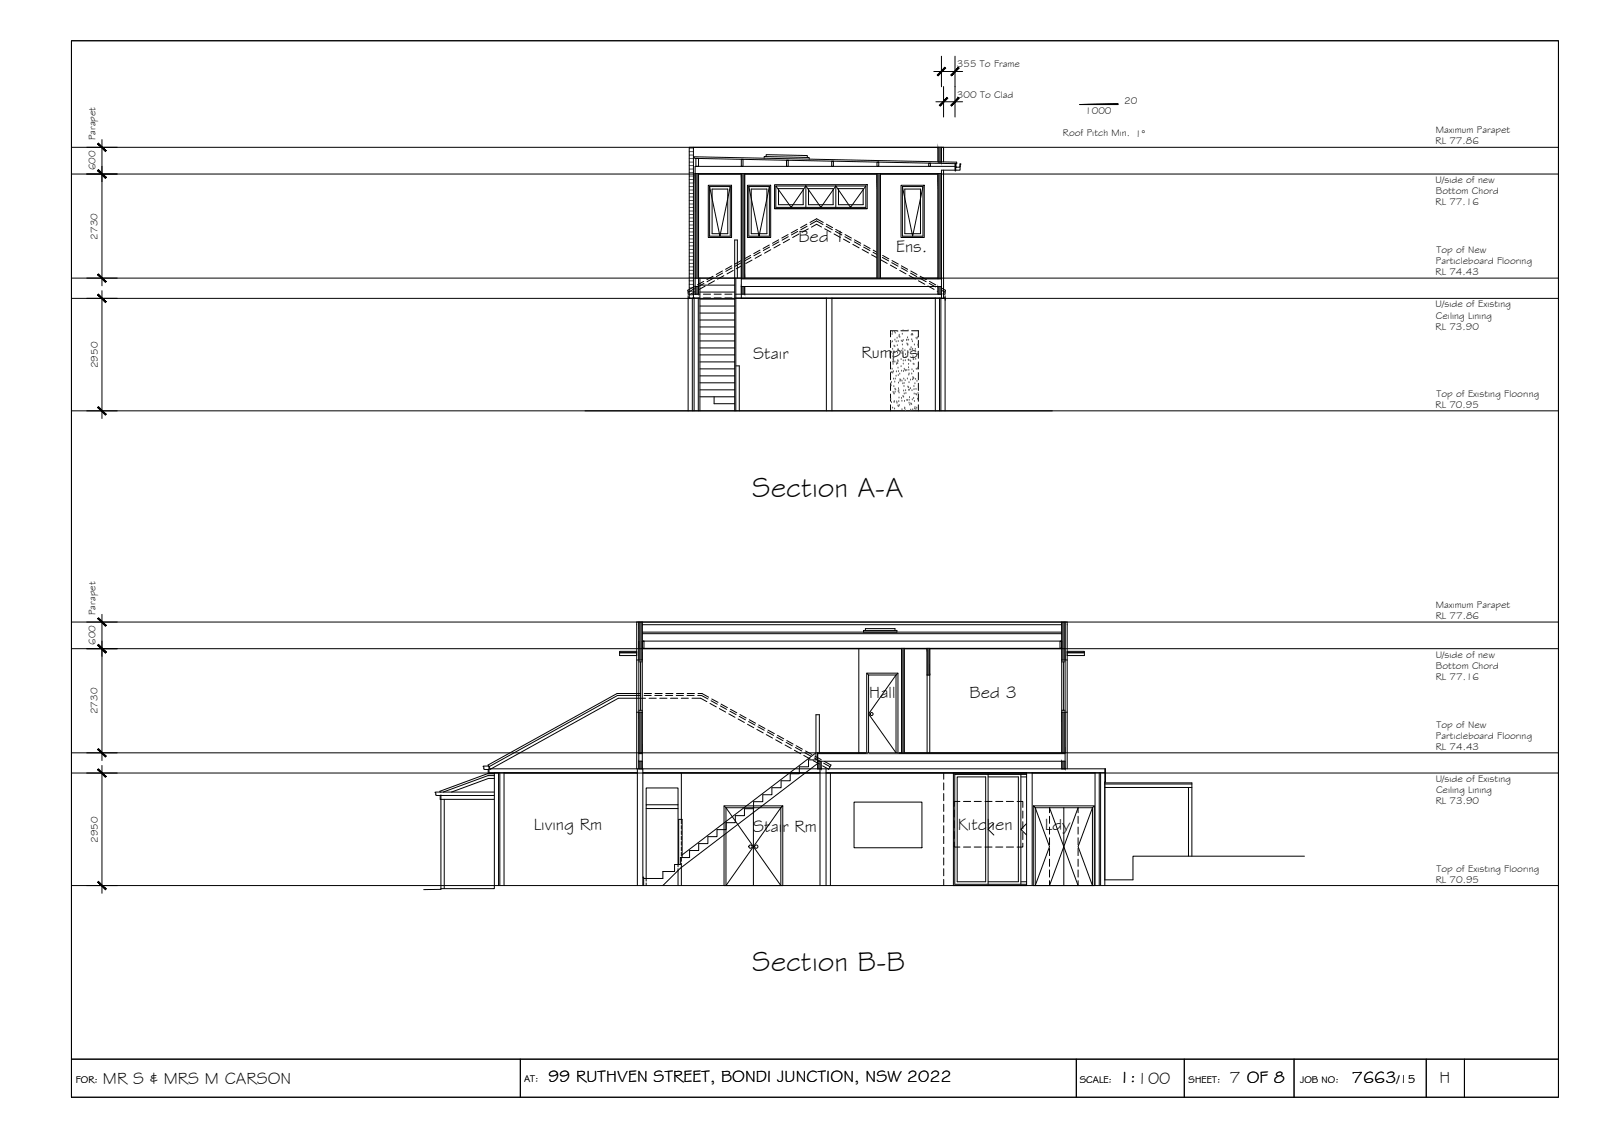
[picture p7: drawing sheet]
<svg xmlns="http://www.w3.org/2000/svg" width="420mm" height="297mm" viewBox="0 0 420 297" stroke-linecap="round" stroke-linejoin="round" font-family="sans-serif">
<!-- layer: MASK -->
<g fill="#fff" stroke="#fff" stroke-width=".26">
<path d="M271 211.3l16 .5v-.5zM271 211.3l16 .5h-16z"/>
<path d="M271 211.8l.5 20.4v-20.4zM271 211.8l.5 20.4h-.5z"/>
<path d="M286.5 211.8l.5 20.4v-20.4zM286.5 211.8l.5 20.4h-.5z"/>
<path d="M271.5 211.8l15 20.4v-20.4zM271.5 211.8l15 20.4h-15z"/>
<path d="M189.9 211.3h15.4l-15.4 .5zM189.9 211.8h15.4v-.5z"/>
<path d="M189.9 211.8h.5l-.5 20.4zM190.4 211.8l-.5 20.4h.5z"/>
<path d="M204.8 211.8h.5l-.5 20.4zM205.3 211.8l-.5 20.4h.5z"/>
<path d="M190.4 211.8h14.4l-14.4 20.4zM204.8 211.8l-14.4 20.4h14.4z"/>
<path d="M227.3 176.5h8.2l-8.2 .5zM227.3 177h8.2v-.5z"/>
<path d="M227.3 177h.5l-.5 20.4zM227.8 177l-.5 20.4h.5z"/>
<path d="M235 177h.5l-.5 20.4zM235.5 177l-.5 20.4h.5z"/>
<path d="M227.8 177h7.2l-7.2 20.4zM235 177l-7.2 20.4h7.2z"/>
</g>
<!-- layer: DOORS -->
<g fill="none" stroke="#000" stroke-width=".26">
<path d="M235 177l-7.2 10.2 7.2 10.2v-20.4h-7.2v20.4M190.4 211.8l7.2 10.2-7.2 10.2v-20.4h14.4M197.6 211.8v20.4M204.8 211.8v20.4l-7.2-10.2zM271.5 211.8l3.8 10.2-3.8 10.2zM271.5 211.8h15M275.3 213.1v-1.3l3.7 10.2-3.7 10.2v-1.3M275.3 214v1.9M275.3 216.8v1.9M275.3 219.6v1.9M279 211.8v20.4M282.8 213.1v-1.3l-3.8 10.2 3.8 10.2v-1.3"/>
<path d="M282.8 214v1.9M282.8 216.8v1.9M282.8 219.6v1.9M286.5 211.8v20.4l-3.7-10.2zM275.3 222.4v1.9M275.3 225.2v1.9M275.3 228.1v1.8M282.8 222.4v1.9M282.8 225.2v1.9M282.8 228.1v1.8"/>
<circle cx="228.6" cy="187.2" r=".39"/>
<circle cx="196.8" cy="222" r=".43"/>
<circle cx="198.3" cy="222" r=".43"/>
</g>
<!-- layer: NEWWORK -->
<g fill="none" stroke="#000" stroke-width=".26">
<path d="M181.9 38.6v39.6h-1.1v-39.6h66.7v.7M246 38.6v3.8M246.9 38.6v3.9M181.9 41.1l69 1.4v.4l-68.6-1.4zM182.3 45.5h64.6M182.5 41.5h.7v2.1h-.7zM183.2 45.6h11.2M185.8 48.6h6.1v13.7h-6.1zM194.4 41.8h.5v1.8h-.5zM194.4 45.5v32.7M195.3 45.6h34.7M195.3 45.5v27.4"/>
<path d="M196 48.6h6.1v13.7h-6.1zM203.1 48.4h24.3v6.3h-24.3zM203.1 54.7h24.3M206.3 42h.4v1.6h-.4zM218.1 42.2l.5 .1v1.3h-.5zM230 42.5h.5v1.1h-.5zM230 45.5v27.4M230.9 45.6h15.1M230.9 45.5v27.4M236.3 48.6h6.1v13.7h-6.1zM243.6 42.8h.4v.8h-.4zM246 45.5v27.6"/>
<path d="M250.5 44.6h-3.6v33.6M250.5 43.6h-68.2v33.5h.9v-31.6M250.7 42.9v1.9h-.2v-1.9h.2v.9l1-.1 .1-.5 .2-.2h-.3M251.8 43.2v1.4h-1.1M182.3 72.9h.9M182.3 75.1h.9M194.4 72.9h52.5M194.4 73.1h52.5M194.4 75.1h52.5M195.3 75.1v2M246 75.1v2h.9M162.5 170.8h4.5v1.1h-4.5z"/>
<path d="M162.5 171.1h4.5M167 163.8v-.7h112.9v.7M167.5 163.1v9.9M168.5 168.1h.4v1.9h-.4zM168.5 163.1v9.9h-1.5M168.5 163.8h110M168.5 170.1h68M168.5 170h110M168.5 168.1h110M168.5 166.1h110M225.2 170.1v27.3M227.3 176.5l.5 .5"/>
<path d="M235.5 176.5l-.5 .5M236.5 170v27.4M237.2 170v27.4M237.2 170.1h5.9M243.1 170v27.4M243.1 177h.7M243.8 170v27.4M243.8 170.1h34.7M278 168.1h.5v1.9h-.5zM278.5 163.1v9.9h1.4M279.3 163.1v9.9M279.9 170.8h4.5v1.1h-4.5z"/>
<path d="M279.9 171.1h4.5M167 186.7h1.5v14.9h-1v-14.9M167.5 197.4h1M167.5 197.6h1M167.5 199.6h1M214.4 197.6h64.9M214.4 199.6h64.9M235 197.4h-7.7v-20.9h8.2v20.9M279.3 186.7v14.9h-.8v-2M279.3 197.4h-64.9v4.2h1v-2M279.9 186.7h-1.4v10.7M129.7 202.8h-1.8l-12.5 4.6 .1 .3"/>
<path d="M189.9 211.3l.5 .5M205.3 211.3v20.9h-15.4v-20.9h15.4l-.5 .5M269.2 202.7h-19.2v29.5h19.2M271 211.3v20.9h16v-20.9h-16l.5 .5M287 211.3l-.5 .5"/>
</g>
<!-- layer: HATCH -->
<g fill="#545454" stroke="#545454" stroke-width=".26">
<path d="M246 38.6h.9v3.8z"/>
<path d="M278.5 186.7l.8 10.7v-10.7zM278.5 186.7l.8 10.7h-.8z"/>
<path d="M278.5 199.6l.8 2v-2zM278.5 199.6l.8 2h-.8z"/>
<path d="M278.5 163.1l.8 9.9v-9.9zM278.5 163.1l.8 9.9h-.8z"/>
<path d="M167.5 186.7l1 10.7v-10.7zM167.5 186.7l1 10.7h-1z"/>
<path d="M167.5 199.6l1 2v-2zM167.5 199.6l1 2h-1z"/>
<path d="M167.5 163.1l1 9.9v-9.9zM167.5 163.1l1 9.9h-1z"/>
<path d="M214.4 199.6l1 2v-2zM214.4 199.6l1 2h-1z"/>
<path d="M194.4 75.1l.9 2v-2zM194.4 75.1l.9 2h-.9z"/>
<path d="M246 38.6v3.8h.9zM246 42.4l.9 .1z"/>
<path d="M246 45.5l.9 27.4v-27.4zM246 45.5l.9 27.4h-.9z"/>
<path d="M246 75.1l.9 2v-2zM246 75.1l.9 2h-.9z"/>
<path d="M182.3 45.5l.9 27.4v-27.4zM182.3 45.5l.9 27.4h-.9z"/>
<path d="M182.3 75.1l.9 2v-2zM182.3 75.1l.9 2h-.9z"/>
<path d="M230 45.5l.9 27.4v-27.4zM230 45.5l.9 27.4h-.9z"/>
<path d="M194.4 45.5l.9 27.4v-27.4zM194.4 45.5l.9 27.4h-.9z"/>
<path d="M236.5 170l.7 27.4v-27.4zM236.5 170l.7 27.4h-.7z"/>
<path d="M243.1 170l.7 7v-7zM243.1 170l.7 7h-.7z"/>
</g>
<!-- layer: CEILING-FLOOR LINES -->
<path d="M18.7 38.6h390M18.7 45.6h390M18.7 72.9h390M18.7 78.2h390M18.7 107.7h390M18.7 170.1h390M18.7 163.1h390M18.7 197.4h390M18.7 202.7h390M18.7 232.2h390" fill="none" stroke="#000" stroke-width=".26"/>
<!-- layer: BORDER -->
<path d="M18.7 10.7h390v277h-390zM18.7 277.7h390M136.5 277.7v10M282.3 277.7v10M310.6 277.7v10M339.4 277.7v10M374.1 277.7v10M384.1 277.7v10" fill="none" stroke="#000" stroke-width=".26"/>
<!-- layer: DIMENSION -->
<g fill="none" stroke="#000" stroke-width=".26">
<path d="M244.9 18.7h7.6M246.9 14.7v8M250.5 14.7v16M22.7 38.6h8M26.7 36.6v38.3M245.5 26.7h7M247.5 22.7v8M22.7 45.6h8M22.7 78.2h8M22.7 72.9h8M26.7 76.2v33.5M22.7 107.7h8"/>
<path d="M22.7 170.1h8M22.7 163.1h8M26.7 161.1v38.3M22.7 197.4h8M22.7 202.7h8M26.7 200.7v33.5M22.7 232.2h8"/>
</g>
<!-- layer: 0 -->
<g fill="#000" stroke="#000" stroke-width=".26">
<path d="M247.8 17.6l-1.8 2.3 2-2zM247.8 17.6l-1.8 2.3-.2-.2z"/>
<path d="M249.4 19.7l.2 .2 1.8-2.3zM251.4 17.6l.2 .3-2 2z"/>
<path d="M25.6 37.7l2 2 .2-.2zM25.6 37.7l.2-.2 2 2z"/>
<path d="M248.4 25.6l-1.8 2.2 2-2zM248.4 25.6l-1.8 2.2-.2-.2z"/>
<path d="M249.4 27.6l.2 .2 1.8-2.2zM251.4 25.6l.2 .2-2 2z"/>
<path d="M25.8 44.5l-.2 .2 2.2 1.8zM25.6 44.7l2.2 1.8-.2 .2z"/>
<path d="M25.6 44.7l2 2 .2-.2zM25.6 44.7l.2-.2 2 2z"/>
<path d="M25.6 72l2.2 1.8-2-2zM25.6 72l2.2 1.8-.2 .2z"/>
<path d="M25.6 77.3l2 2 .2-.2zM25.6 77.3l.2-.2 2 2z"/>
<path d="M25.8 106.6l-.2 .2 2.2 1.8zM25.6 106.8l2.2 1.8-.2 .2z"/>
<path d="M25.6 169.2l2.3 1.8-2-2zM25.6 169.2l2.3 1.8-.2 .2z"/>
<path d="M25.6 169.2l2 2 .2-.2zM25.6 169.2l.2-.2 2 2z"/>
<path d="M25.6 162.2l2.1 2 .2-.2zM25.6 162.2l.3-.2 2 2z"/>
<path d="M25.6 196.5l2.2 1.8-2-2zM25.6 196.5l2.2 1.8-.2 .2z"/>
<path d="M25.6 201.8l2 2 .2-.2zM25.6 201.8l.2-.2 2 2z"/>
<path d="M25.8 231.1l-.2 .2 2.2 1.8zM25.6 231.3l2.2 1.8-.2 .2z"/>
</g>
<!-- layer: TEXT -->
<path d="M283.2 27.4l10-.2v.2z" fill="#000" stroke="#000" stroke-width=".26"/>
<path d="M283.2 27.4l10-.2v.2z" fill="none" stroke="#000" stroke-width=".26"/>
<!-- layer: HATCH -->
<g fill="none" stroke="#545454" stroke-width=".26">
<path d="M180.8 38.8h1.1M180.8 39.7h1.1M180.8 40.7h1.1M180.8 41.6h1.1M180.8 42.5h1.1M180.8 43.4h1.1M180.8 44.3h1.1M180.8 45.2h1.1M180.8 46.2h1.1M180.8 47.1h1.1M180.8 48h1.1M180.8 48.9h1.1"/>
<path d="M180.8 49.8h1.1M180.8 50.7h1.1M180.8 51.6h1.1M180.8 52.6h1.1M180.8 53.5h1.1M180.8 54.4h1.1M180.8 55.3h1.1M180.8 56.2h1.1M180.8 57.1h1.1M180.8 58.1h1.1M180.8 59h1.1M180.8 59.9h1.1"/>
<path d="M180.8 60.8h1.1M180.8 61.7h1.1M180.8 62.6h1.1M180.8 63.6h1.1M180.8 64.5h1.1M180.8 65.4h1.1M180.8 66.3h1.1M180.8 67.2h1.1M180.8 68.1h1.1M180.8 69.1h1.1M180.8 70h1.1M180.8 70.9h1.1"/>
<path d="M180.8 71.8h1.1M180.8 72.7h1.1M180.8 73.6h1.1M180.8 74.6h1.1M180.8 75.5h1.1M180.8 76.4h1.1M180.8 77.3h1.1M233.6 89.8h.1M233.7 97.7h.1M233.8 92.4h.1M234 97.7h.1M234 87.7h.1"/>
<path d="M234 96.8h.1M234 89.6h.1M234.1 87.1h.1M234.1 91.6h.1M234.2 97.8h.1M234.2 93.5h.1M234.2 95h.1M234.2 95.5h.1M234.3 94.2h.1M234.3 97.4h.1M234.3 93h.1M234.4 99.4h.1"/>
<path d="M234.5 90.8h.1M234.6 92.3h.1M234.6 87h.1M234.7 90.9h.1M234.7 94.9h.1M234.7 89.2h.1M234.8 87.3h.1M234.8 99.4h.1M235 98.6h.1M235 89.6h.1M235.1 97.5h.1M235.1 95.5h.1"/>
<path d="M235.3 88.7h.1M235.3 95.2h.1M235.3 90.6h.1M235.4 92.6h.1M235.4 86.9h.1M235.4 95.3h.1M235.5 94.5h.1M235.5 91.7h.1M235.5 96.5h.1M235.5 94.8h.1M235.6 89.5h.1M235.6 91.7h.1"/>
<path d="M235.6 98.5h.1M235.6 97.4h.1M235.8 88.3h.1M235.8 87.9h.1M236 92.1h.1M236 98.1h.1M236 88.4h.1M236 99.6h.1M236.2 99.7h.1M236.3 94.3h.1M236.3 96.1h.1M236.4 89.4h.1"/>
<path d="M236.5 97.3h.1M236.5 92h.1M236.6 99.9h.1M236.6 92.7h.1M236.7 87.6h.1M236.7 90.4h.1M236.7 89.6h.1M236.8 92.8h.1M236.8 91.5h.1M236.8 93.5h.1M236.8 86.7h.1M236.9 89.3h.1"/>
<path d="M236.9 95.5h.1M236.9 94.6h.1M237 97.4h.1M237 99.4h.1M237.2 96.8h.1M237.3 91.9h.1M237.3 97.1h.1M237.4 99.8h.1M237.4 94.6h.1M237.5 93h.1M237.5 97.2h.1M237.6 93.7h.1"/>
<path d="M237.8 89.3h.1M237.8 97.1h.1M237.9 89.2h.1M237.9 90.2h.1M238 99.3h.1M238 88.6h.1M238.1 90.4h.1M238.1 90.5h.1M238.2 92.5h.1M238.2 86.8h.1M238.2 94.4h.1M238.3 94.4h.1"/>
<path d="M238.3 96.4h.1M238.3 89.2h.1M238.3 95.5h.1M238.3 98.4h.1M238.4 97.1h.1M238.4 98h.1M238.7 94.6h.1M238.7 91.7h.1M238.7 91.8h.1M238.8 99.6h.1M238.9 94.8h.1M239 91.2h.1"/>
<path d="M239 87.9h.1M239.1 89.1h.1M239.1 98.1h.1M239.2 97h.1M239.2 87.7h.1M239.2 87.6h.1M239.2 91.7h.1M239.3 89.6h.1M239.3 99.6h.1M239.4 91.6h.1M239.4 87.9h.1M239.4 99h.1"/>
<path d="M239.4 93.5h.1M239.5 95.5h.1M239.5 94.3h.1M239.6 97.4h.1M239.6 99.1h.1M239.6 99.4h.1M239.6 94.3h.1M239.7 95.6h.1M239.8 90.4h.1M240 92.1h.1M240.1 91.6h.1M240.1 99.5h.1"/>
<path d="M240.2 94.2h.1M240.2 92.3h.1M240.3 88.7h.1M240.3 96.8h.1M240.5 88.9h.1M240.5 100h.1M240.6 96.8h.1M240.7 93h.1M240.7 88.5h.1M240.7 90.5h.1M240.7 96.5h.1M240.8 92.4h.1"/>
<path d="M233.6 104.7h.1M233.6 100.6h.1M233.7 101.1h.1M233.8 105.6h.1M233.8 100.3h.1M234.1 107h.1M234.2 102.9h.1M234.4 101.4h.1M234.4 103.2h.1M234.5 103.3h.1M234.5 105.5h.1M234.6 105.3h.1"/>
<path d="M234.6 107.2h.1M234.7 100.2h.1M234.7 102h.1M234.8 102.8h.1M234.9 102.2h.1M235.2 105.4h.1M235.3 105.7h.1M235.5 106.4h.1M235.6 102.7h.1M235.6 101.9h.1M235.7 100.4h.1M235.7 106.6h.1"/>
<path d="M235.7 102.4h.1M235.7 105.3h.1M235.8 104.3h.1M235.8 103h.1M235.8 106.3h.1M236 100h.1M236.5 104.5h.1M236.5 105.2h.1M236.6 107.4h.1M236.8 100.6h.1M236.8 103.9h.1M237 102.5h.1"/>
<path d="M237 104.1h.1M237.1 101.3h.1M237.1 100.5h.1M237.2 103.3h.1M237.2 105.2h.1M237.3 107.2h.1M237.3 107h.1M237.5 107.7h.1M237.5 102.4h.1M237.6 103.2h.1M237.9 104.9h.1M237.9 105h.1"/>
<path d="M238.1 101.5h.1M238.3 101.6h.1M238.3 102.3h.1M238.4 100.3h.1M238.4 105.7h.1M238.4 104.9h.1M238.5 102.3h.1M238.5 104.2h.1M238.6 106.2h.1M238.8 101.9h.1M238.9 107.5h.1M238.9 105.9h.1"/>
<path d="M239.1 106h.1M239.2 102.4h.1M239.3 104.8h.1M239.4 107.5h.1M239.6 104.5h.1M239.7 101.3h.1M239.7 102.1h.1M239.8 103.3h.1M239.8 105.3h.1M239.9 107.2h.1M240 100.6h.1M240 106.8h.1"/>
<path d="M240.2 107.4h.1M240.2 103.4h.1M240.2 102.1h.1M240.4 103.5h.1M240.4 107h.1M240.7 104.7h.1M240.8 103.2h.1"/>
</g>
<!-- layer: EXISTING -->
<g fill="none" stroke="#000" stroke-width=".26">
<path d="M211.6 58.8l-1.6 .9M211.7 59.3l-1.7 .9M212.4 58.3l1.8-.9 1.7 .9M212.5 58.9l1.7-1 1.6 1M215.5 59.5l-1.3-.7-1.4 .8M216.3 60l1.6 .9M216.7 59.3l1.6 .9M216.7 58.8l1.7 .9M180.5 77.5v30.2M180.5 77.1h.5M180.5 78.2h1.1v29.5M180.5 78.1h.5"/>
<path d="M181.5 77.1h2M181.5 78.1h2M182 78.1v29.6M182.1 75.1l-1.7 1 .1 1M182.1 75.7l-1.6 .9M182.5 76.4l-1.4 .7M183.1 78.1v29.6M184.5 77.1h1.9M184.5 78.1h1.9M184.6 73.8l-1.7 .9M184.6 74.3l-1.6 .9M184.9 75l-1.6 .9"/>
<path d="M187 72.4l-1.6 .9M187.1 73l-1.7 .9M187.3 77.1h1.9M187.3 78.1h1.9M187.4 73.6l-1.7 .9M189.5 71l-1.7 1M189.5 71.6l-1.6 .9M189.9 72.3l-1.7 .9M190.1 77.1h1.9M190.1 78.1h1.9M191.9 69.7l-1.6 .9M192 70.2l-1.6 .9"/>
<path d="M192.3 70.9l-1.6 .9M192.9 77.1h54M192.9 78.1h54M194.4 68.3l-1.6 .9M194.4 78.2h22.3M194.4 68.9l-1.6 .9M194.8 69.5l-1.7 1M196.9 67l-1.7 .9M196.9 67.5l-1.6 .9M197.2 68.2l-1.6 .9M199.3 65.6l-1.6 .9M199.4 66.1l-1.7 .9"/>
<path d="M199.7 66.8l-1.7 .9M201.8 64.2l-1.7 .9M201.8 64.8l-1.6 .9M202.1 65.5l-1.6 .9M204.2 62.9l-1.6 .9M204.3 63.4l-1.6 .9M204.6 64.1l-1.6 .9M206.7 61.5l-1.7 .9M206.7 62.1l-1.6 .9M207.1 62.7l-1.7 .9M209.2 60.1l-1.7 1M209.2 60.7l-1.6 .9"/>
<path d="M209.5 61.4l-1.6 .9M212 60l-1.7 .9M216.7 78.1v29.6M218.2 78.2h27.1M218.2 78.1v29.6M218.7 61.3l1.7 .9M219.1 60.7l1.7 .9M219.2 60.1l1.6 1M221.2 62.7l1.6 .9M221.6 62.1l1.6 .9M221.6 61.5l1.7 .9M223.7 64.1l1.6 .9"/>
<path d="M224.1 63.4l1.6 .9M224.1 62.9l1.6 .9M226.1 65.4l1.7 .9M226.5 64.8l1.6 .9M226.6 64.2l1.6 .9M228.6 66.8l1.6 .9M229 66.1l1.6 .9M229 65.6l1.7 .9M231 68.1l1.7 1M231.4 67.5l1.7 .9M231.5 67l1.6 .9M233.5 69.5l1.6 .9"/>
<path d="M233.9 68.9l1.6 .9M233.9 68.3l1.7 .9M236 70.9l1.6 .9M236.4 70.2l1.6 .9M236.4 69.7l1.6 .9M238.4 72.2l1.7 .9M238.8 71.6l1.6 .9M238.9 71l1.6 1M240.9 73.6l1.6 .9M241.3 73l1.6 .9M241.3 72.4l1.7 .9M243.4 75l1.6 .9"/>
<path d="M243.7 74.3l1.7 .9M243.8 73.8l1.6 .9M245.3 78.1v29.6M245.8 76.3l1.3 .8M246.2 75.7l1.7 .9M246.2 75.1l1.8 1-.1 1M246.4 78.1v29.6M247.4 77.1h.5M247.4 78.1h.5M247.9 77.5v30.2M247.9 78.2h-1.1v29.5M233.6 89.3v1.8"/>
<path d="M233.6 92.1v1.8M233.6 94.9v1.8M233.6 97.7v1.9M235.3 86.7h-1.7v1.6M236.3 86.7h1.9M239.1 86.7h1.8v1.6M240.9 89.3v1.8M240.9 92.1v1.8M240.9 94.9v1.8M240.9 97.7v1.9M233.6 100.5v1.9M233.6 103.3v1.9"/>
<path d="M233.6 106.1v1.6M240.9 100.5v1.9M240.9 103.3v1.9M240.9 106.1v1.6M168 182.3h-6l-33.7 18.7v1.6h38.9M168 181.8h-6.2l-33.8 18.8 .6 1.1 33.6-18.6h7.1M168.9 182.3h1.9M169 181.8h1.9M170.2 183.1h1.9M171.7 182.3h1.9M171.8 181.8h1.9M173 183.1h1.9"/>
<path d="M174.5 182.3h1.9M174.6 181.8h1.9M175.9 183.1h1.8M177.4 182.3h1.8M177.4 181.8h1.9M178.7 183.1h1.8M180.2 182.3h1.9M180.2 181.8h1.9M181.5 183.1h2.3l1.6 .9M183 182.3h1l1.7 1M183.1 181.8h1l1.8 1M186.2 184.4l1.7 .9"/>
<path d="M186.5 183.7l1.6 .9M186.7 183.3l1.6 .8M188.7 185.8l1.6 .9M188.9 185.1l1.7 .9M189.1 184.6l1.7 .9M191.1 187.1l1.7 1M191.4 186.5l1.6 .8M191.6 186l1.6 .9M193.6 188.5l1.6 .9M193.9 187.8l1.6 .9M194.1 187.3l1.6 .9M196.1 189.9l1.6 .9"/>
<path d="M196.3 189.2l1.7 .9M196.5 188.7l1.6 .9M198.5 191.2l1.7 .9M198.8 190.5l1.6 .9M199 190.1l1.6 .9M201 192.6l1.6 .9M201.3 191.9l1.6 .9M201.4 191.4l1.7 .9M203.4 194l1.7 .9M203.7 193.3l1.6 .9M203.9 192.8l1.6 .9M205.9 195.3l1.6 .9"/>
<path d="M206.2 194.6l1.6 .9M206.4 194.2l1.6 .9M208.4 196.7l1.6 .9M208.6 196l1.7 .9M208.8 195.5l1.6 .9M210.8 198l1.7 1M211.1 197.4l1.6 .9M211.3 196.9l1.6 .9M213.3 199.4l1.6 .9M213.6 198.7l1.6 .9M213.7 198.2l1.7 1M216.2 199.6l1.7 1-.6 1.1-1.6-.9"/>
<path d="M115.5 208.5v1.1h14.1M115.6 208.4v24.8M116.5 209.6v23.4M128 201.7v1.1h1.7M128.3 201.6h161.6v3.4h-.1M128.3 200.8l-1.6 .1 .2 .8h1.4M129.6 207.7h-15.5l.4 .8h15.1M129.7 203.3h-1.7l-11.8 4.4M129.7 204.1h-1.6l-9.7 3.6M131.1 202.6v29.6M132.2 202.6v29.6M132.2 202.7h35"/>
<path d="M167.2 201.6v30.6M168.6 202.6h46.5M168.6 202.7h46.5M168.6 201.6v30.6M169.5 211v-4.4h8.3v4.4M169.5 212h8.3M178.7 202.7v13.3M178.7 216.4v1M178.7 217.8v1M178.7 219.3v.9M215.1 201.6v30.6M216 200.1l1.7 .9"/>
<path d="M216.6 202.6h73.2M216.6 202.7h52.6M216.6 201.6v30.6M217.8 202.7v29.5M224 210.3h17.8v12h-17.8zM247.5 202.7v1.6M247.5 205.2v1.9M247.5 208v1.9M247.5 210.9v1.8M247.5 213.7v1.9M247.5 216.5v1.9M247.5 219.3v1.9"/>
<path d="M250.3 212.4v1.8M250.3 215.2v1.8M250.3 218v1.9M251.8 210.1h-1.5v1.3M252.7 210.1h1.9M255.5 210.1h1.9M258.3 210.1h1.9M261.1 210.1h1.9M263.9 210.1h1.9M266.7 210.1h1.6v1.6M268.3 212.6v1.9M268.3 215.4v1.9"/>
<path d="M268.3 218.2v1.9M269.2 202.6v29.6M270.7 202.7h16.5M270.7 202.6v29.6M287.2 202.6v29.6M288.3 202.6v29.6M288.7 202.6v29.6M289.8 201.6v30.6M289.8 205.2h22.8v19.3M289.8 205.5h22.8M289.8 206.5h22.8M311.7 206.5v18"/>
<path d="M130.8 232.2v-29.5h-1.1v30.3h-14.1M169.5 231.5v.7M177.8 227.3v-16.3h-8.3v20M177.8 227.7v4.5M178.7 226.3v5.9M178.7 220.7v.9M178.7 222.1v.9M178.7 223.5v.9M178.7 224.9v.9M247.5 222.1v1.9M247.5 224.9v1.9M247.5 227.7v1.9"/>
<path d="M247.5 230.5v1.7M250.3 220.8v1.3h1.5M252.7 222.1h1.9M255.5 222.1h1.9M258.3 222.1h1.9M261.1 222.1h1.9M263.9 222.1h1.9M268.3 221.1v1h-1.6"/>
</g>
<!-- layer: 0.13 -->
<path d="M247.5 38.6v3.9M247.5 44.6v33.6M167 163.8v37.8M168.5 165.7h110M279.9 163.8v37.8" fill="none" stroke="#000" stroke-width=".26"/>
<!-- layer: NEWWORK -->
<path d="M246.9 78.2h1v.5" fill="none" stroke="#000" stroke-width=".3"/>
<!-- layer: STAIRS -->
<g fill="none" stroke="#000" stroke-width=".26">
<path d="M183.2 72.9h11.2M183.6 72.9v34.8M183.6 78.4h9.1M183.6 76.6h9.1M183.6 74.8h9.1M193 72.9v34.8M193.4 72.9v-10h-.7v44.8M183.6 98.5h9.1M183.6 96.7h9.1M183.6 94.9h9.1M183.6 93h9.1M183.6 91.2h9.1"/>
<path d="M183.6 89.4h9.1M183.6 87.6h9.1M183.6 85.7h9.1M183.6 83.9h9.1M183.6 82.1h9.1M183.6 80.2h9.1M193 95.9h.9v11.8M183.6 104h9.1M183.6 102.2h9.1M183.6 100.4h9.1M187.3 104v1.8h5.4M214 197.4l-35.1 26.7"/>
<path d="M214.4 197.4v1.8h-2.3v1.8h-2.5v1.9h-2.4v1.8h-2.3v1.8h-2.5v1.9h-2.3v1.8h-2.5v1.8h-2.4v1.8h-2.3v1.9h-2.5v1.8h-2.3v1.8h-2.4v1.9h-2.5v1.8h-2.3v1.8h-2.5v1.8h-1.5v1.9h-3.1v1.8h-5M214.9 197.4v-10h-.9v11.8M214.4 200.2l-36 27.4-4.6 4.6M168.6 230h.2v2.2M178.9 224.8v-10h-.9v11.8"/>
</g>
<!-- layer: WINDOWS -->
<g fill="none" stroke="#000" stroke-width=".26">
<path d="M186.1 48.9l2.7 13 2.7-13M186.1 48.9h5.4M186.1 48.9v13h5.4v-13M186.8 49.6h4.1v11.7h-4.1zM196.4 48.9l2.7 13 2.7-13M196.4 48.9h5.4M196.4 48.9v13h5.4v-13M197 49.6h4.1v11.7h-4.1zM200.4 41.5v-.5l11.8 .3v.4M200.9 41.1v-.6l10.8 .3v.5M203.5 48.8v5.6h23.6v-5.6M204.2 49.5h6.5v4.2h-6.5z"/>
<path d="M211.4 48.8l-3.9 5.6-4-5.6h23.6M211.4 48.8l3.9 5.6 3.9-5.6M211.4 48.8v5.6M212.1 49.5h6.4v4.2h-6.4zM219.2 48.8l3.9 5.6 4-5.6M219.2 48.8v5.6M219.9 49.5h6.5v4.2h-6.5zM236.7 48.9l2.7 13 2.7-13M236.7 48.9h5.4M236.7 48.9v13h5.4v-13M237.3 49.6h4.1v11.7h-4.1zM167.5 173.5h1"/>
<path d="M167.5 173v13.7M168 173.5v12.7M168.5 173v13.7M226.5 165.3h8.7v.4h-8.7zM227 165.3v-.5h7.7v.5M278.5 173.5h.8M278.5 173v13.7M278.9 173.5v12.7M279.3 173v13.7M167.5 186.2h1M278.5 186.2h.8M251 203.7h7.5v27.5h-7.5z"/>
<path d="M259.2 203.7h7.9v27.5h-7.9M259.2 203v28.8M260.7 215.9l-1.5 1.5 1.5 1.5M267.7 203.7h1.5M267.7 203v28.8M269.2 215.9l-1.5 1.5 1.5 1.5M269.2 203h-18.8v28.8h18.8M267.7 231.2h1.5"/>
</g>
<!-- layer: GRDLEV -->
<path d="M115.6 233.2h-4.5M342.1 224.5h-45v6.2h-7.3" fill="none" stroke="#000" stroke-width=".26"/>
<g font-size="7.5">
<text x="197.3" y="130.2">Section A-A</text>
<text x="197.2" y="254.7">Section B-B</text>
</g>
<g font-size="4.5">
<text x="209.4" y="63.4">Bed 1</text>
<text x="235" y="66">Ens.</text>
<text x="197.5" y="94.2">Stair</text>
<text x="226" y="93.8">Rumpus</text>
<text x="228" y="182.9">Hall</text>
<text x="254.3" y="182.9">Bed 3</text>
<text x="140" y="217.7">Living Rm</text>
<text x="197.5" y="218.1">Stair Rm</text>
<text x="251.2" y="217.7">Kitchen</text>
<text x="274" y="217.7">Ldy</text>
<text x="27" y="284.2">MR S &amp; MRS M CARSON</text>
<text x="143.7" y="283.7">99 RUTHVEN STREET, BONDI JUNCTION, NSW 2022</text>
<text x="293.5" y="284">1:100</text>
<text x="322.4" y="284">7 OF 8</text>
<text x="354.5" y="283.9">7663</text>
<text x="377.5" y="283.8">H</text>
</g>
<text font-size="3.2" x="366.4" y="283.9">/15</text>
<g font-size="2.6">
<text x="250.9" y="17.7">355 To Frame</text>
<text x="251" y="25.6">300 To Clad</text>
<text x="284.6" y="30">1000</text>
<text x="294.8" y="27.3">20</text>
<text x="278.8" y="35.8">Roof Pitch Min. 1°</text>
<text x="376.5" y="35">Maximum Parapet</text>
<text x="25" y="36.8" transform="rotate(-90 25 36.8)">Parapet</text>
<text x="376.5" y="37.9">RL 77.86</text>
<text x="25" y="44.6" transform="rotate(-90 25 44.6)">600</text>
<text x="376.5" y="48">U/side of new</text>
<text x="376.5" y="53.8">RL 77.16</text>
<text x="376.6" y="50.9">Bottom Chord</text>
<text x="25.6" y="62.8" transform="rotate(-90 25.6 62.8)">2730</text>
<text x="376.6" y="69.3">Particleboard Flooring</text>
<text x="376.7" y="66.4">Top of New</text>
<text x="376.5" y="72.2">RL 74.43</text>
<text x="376.5" y="80.6">U/side of Existing</text>
<text x="376.6" y="83.5">Ceiling Lining</text>
<text x="376.5" y="86.5">RL 73.90</text>
<text x="25.7" y="96.5" transform="rotate(-90 25.7 96.5)">2950</text>
<text x="376.5" y="107">RL 70.95</text>
<text x="376.7" y="104.1">Top of Existing Flooring</text>
<text x="25" y="161.3" transform="rotate(-90 25 161.3)">Parapet</text>
<text x="376.5" y="159.4">Maximum Parapet</text>
<text x="376.5" y="162.3">RL 77.86</text>
<text x="25" y="169.1" transform="rotate(-90 25 169.1)">600</text>
<text x="376.5" y="172.4">U/side of new</text>
<text x="376.5" y="178.3">RL 77.16</text>
<text x="376.6" y="175.4">Bottom Chord</text>
<text x="25.6" y="187.3" transform="rotate(-90 25.6 187.3)">2730</text>
<text x="376.8" y="190.8">Top of New</text>
<text x="376.5" y="196.7">RL 74.43</text>
<text x="376.6" y="193.7">Particleboard Flooring</text>
<text x="376.5" y="205.1">U/side of Existing</text>
<text x="376.6" y="208">Ceiling Lining</text>
<text x="376.5" y="210.9">RL 73.90</text>
<text x="25.7" y="221" transform="rotate(-90 25.7 221)">2950</text>
<text x="376.5" y="231.5">RL 70.95</text>
<text x="376.8" y="228.5">Top of Existing Flooring</text>
<text x="19.9" y="283.9">FOR:</text>
<text x="137.5" y="283.7">AT:</text>
<text x="283.2" y="284">SCALE:</text>
<text x="311.7" y="284">SHEET:</text>
<text x="341" y="284">JOB NO:</text>
</g>
</svg>
